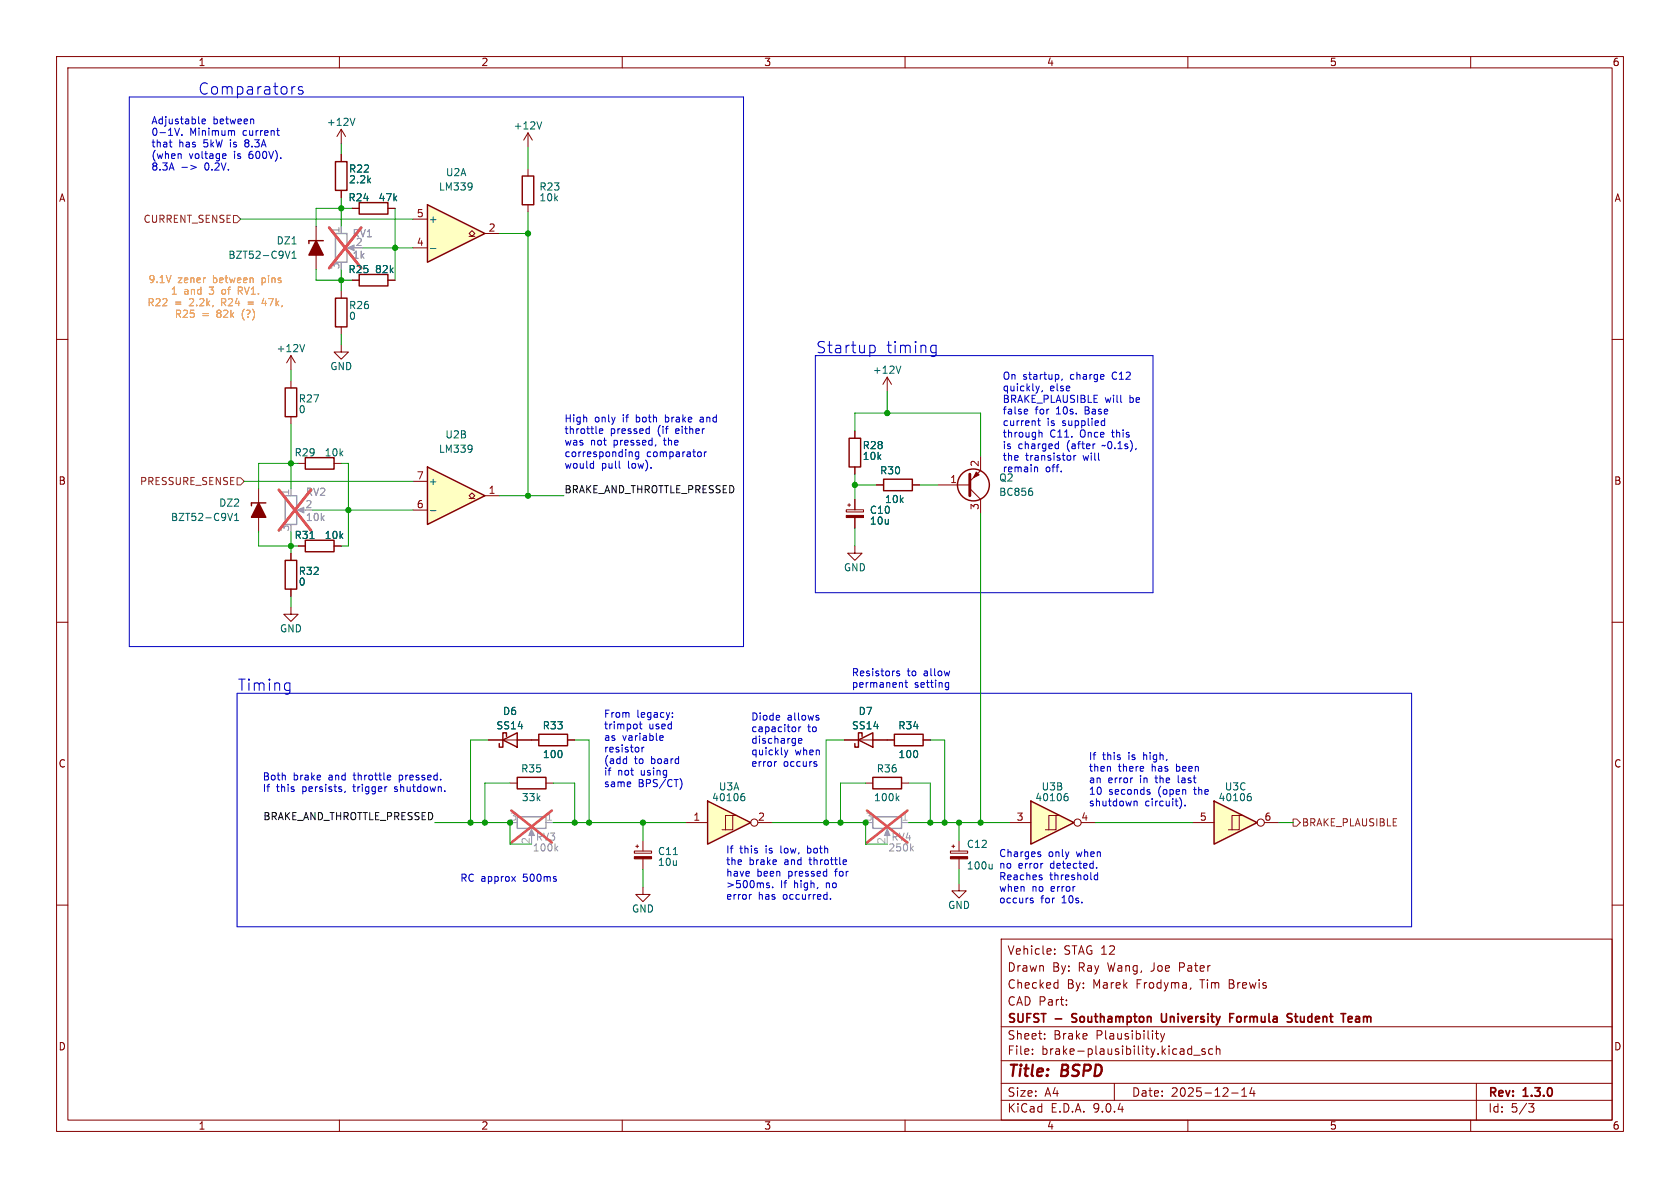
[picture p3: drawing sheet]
<svg xmlns="http://www.w3.org/2000/svg" width="297mm" height="210mm" viewBox="0 0 297 210" stroke-linecap="round" stroke-linejoin="round" font-family="sans-serif">
<g fill="none" stroke="#840000" stroke-width=".18">
<path d="M10 10h277v190h-277zM12 12h273v186h-273zM60 10v2M110 10v2M160 10v2M210 10v2M260 10v2M60.3 22.9l-.7 1.2M60.3 22.9l.8 1.2M60.3 22.9v2.5M62.2 36.8h1.3M68.6 36.8h1.2"/>
<path d="M93.3 29.8v1.3M93.3 36.2v1.3M62.2 49.5h1.3M68.6 49.5h1.2M10 60h2M285 60h2M10 110h2M285 110h2M10 160h2M177 166h108v32h-108zM186.5 168.6v.1M186.5 167.8v.1"/>
<path d="M186.6 173.7l.4 .1M187 173.2v1.5M187 174.6l-.4 .1M188.5 177.6v.1M188.5 176.8v.1M210.5 174.6l-.1 .3M285 160h2M60 198v2M110 198v2M160 198v2M177 194.5h108M177 191.5h108"/>
<path d="M177 187.5h108M177 181.5h108M182.5 186.3v.1M182.5 185.5v.1M184.7 183.6v.1M184.7 182.8v.1M197 191.5v3M204.2 182.7h.6M204.5 182.2v1.3l.3 .2M205.2 182.7l.3 1M205.5 183.7l-.1 .4-.2 .1M205.9 182.7l-.4 1"/>
<path d="M210 198v2M210.1 186.3h.6M210.1 185.5h.6M210.7 184.9v1.5M211 186.5h1.2M213 185.5l-.3-.1-.2 .2v.2l.5 .2v.3h-.5M214.4 185.5l-.4-.1-.3 .3v.4l.1 .2h.6M215 185.5l.2-.1 .4 .1 .1 .9M215 184.9v1.5M217.7 193.2h1.2M219.5 193.8h.9M219.5 192.7l.5-.4v1.5"/>
<path d="M221.3 192.2l-.3 1.1h.9M221.7 192.8v1M260 198v2M261 191.5v6.5M270.2 195.1h1l-.5 .6 .4 .1 .1 .5-.3 .3h-.4"/>
</g>
<path d="M189.6 179.3v.5M205.3 179.2l.1 1.3 .2 .2 .5-.1M217.4 179.9h.5M218.1 179.2h-.7v1.5M218.7 179.8v.7M227.8 179.2l.6 .1M228.1 180l.3 .3-.1 .2-.2 .2M228.8 179.7h.6M229.1 179.2v1.3l.3 .2M238.4 179.8l.4-.1 .3 .3-.8 .2M189.5 180.6l.2 .1M238.4 180.6h.6" fill="none" stroke="#840000" stroke-width=".3"/>
<path d="M62.7 20.9l-.4 1.3" fill="none" stroke="#006464" stroke-width=".18"/>
<path d="M63.5 35.8h5.1v2h-5.1zM92.3 31.1h2.1v5.1h-2.1zM63.5 48.5h5.1v2h-5.1z" fill="none" stroke="#840000" stroke-width=".25"/>
<path d="M59.3 41.3h2v5.1h-2z" fill="none" stroke="#a1a1a1" stroke-width=".25"/>
<path d="M61.5 43.8l1.1-.5v1z" fill="#a1a1a1" stroke="#a1a1a1" stroke-width=".18"/>
<path d="M60.3 40v1.3M61.8 43.8h1.1" fill="none" stroke="#a1a1a1" stroke-width=".18"/>
<path d="M58.2 40.2l5.7 7.2M63.9 40.2l-5.7 7.2" fill="none" stroke="#e65255" stroke-width=".46"/>
<path d="M75.6 36.2l10.1 5.1-10.1 5.1z" fill="#ffffc2"/>
<path d="M75.6 36.2l10.1 5.1-10.1 5.1z" fill="none" stroke="#840000" stroke-width=".25"/>
<path d="M73 38.7h2.6M73 43.8h2.6M82.9 41.8h.5l-.5-.5 .5-.5 .5 .5-.5 .5h.5M85.7 41.3h2.6" fill="none" stroke="#840000" stroke-width=".18"/>
<path d="M83.4 32.5v.8M83.5 32.9l-.1 .1M76.1 43.9h1" fill="none" stroke="#006464" stroke-width=".18"/>
<path d="M75.6 82.6l10.1 5-10.1 5.1z" fill="#ffffc2"/>
<path d="M150.1 77.5h2v5.1h-2zM75.6 82.6l10.1 5-10.1 5.1zM156.2 84.7h5.1v2h-5.1zM88.9 130.8l2.5-1.3v2.6zM89.5 130.2v-.7h-.6v2.6h-.6v-.7M91.4 137.4h5.1v2h-5.1zM95.2 129.8h5.1v2h-5.1z" fill="none" stroke="#840000" stroke-width=".25"/>
<g fill="none" stroke="#840000" stroke-width=".18">
<path d="M151.1 76.2v1.3M156.8 66.7l-.7 1.2M156.8 66.7l.8 1.2M156.8 66.7v2.5M73 85.1h2.6M73 90.2h2.6M82.9 88.1h.5l-.5-.5 .5-.5 .5 .5-.5 .5h.5M85.7 87.6h2.6M149.6 90.1h3.1v.4h-3.1zM149.9 89.3h.5M150.1 89v.5M151.1 82.6v1.2"/>
<path d="M151.1 88.3v1.8M151.1 91.5v1.8M154.9 85.7h1.3M161.3 85.7h1.3M51.4 107.3v1.3h1.3l-1.3 1.3-1.2-1.3h1.2M86.4 130.8h8.8M90.2 138.4h1.2M96.5 138.4h1.3M100.3 130.8h1.3M112.1 150.4h3.1v.4h-3.1zM112.4 149.6h.5M112.6 149.4v.5"/>
<path d="M113.7 148.6v1.8M113.7 151.8v1.9M169.5 156.2v1.3h1.3l-1.3 1.3-1.2-1.3h1.2"/>
</g>
<path d="M83.4 78.8v.9M83.5 79.2l-.1 .1M159.3 64.7l-.5 1.3M76.1 90.3h1M119 151.1h.8" fill="none" stroke="#006464" stroke-width=".18"/>
<path d="M91.4 144.4h5.1v2h-5.1z" fill="none" stroke="#a1a1a1" stroke-width=".25"/>
<path d="M94 146.6l.5 1.1h-1z" fill="#a1a1a1" stroke="#a1a1a1" stroke-width=".18"/>
<path d="M94 146.9v1.1M96.5 145.4h1.3" fill="none" stroke="#a1a1a1" stroke-width=".18"/>
<path d="M98.2 150l.4 .4M98.6 149.6l-.5 .5" fill="none" stroke="#989898" stroke-width=".18"/>
<path d="M90.4 143.3l7.2 5.6M97.6 143.3l-7.2 5.6" fill="none" stroke="#e65255" stroke-width=".46"/>
<g fill="#840000" stroke="#840000" stroke-width=".18">
<path d="M149.6 91.1h3.1v.4h-3.1z"/>
<path d="M112.1 151.4h3.1v.4h-3.1z"/>
</g>
<path d="M125.1 141.6l7.6 3.8-7.6 3.8z" fill="#ffffc2"/>
<path d="M125.1 141.6l7.6 3.8-7.6 3.8z" fill="none" stroke="#840000" stroke-width=".25"/>
<g fill="none" stroke="#840000" stroke-width=".18">
<path d="M113.7 156.8v1.3h1.2l-1.2 1.3-1.3-1.3h1.3M121.3 145.4h3.8M129.5 144.1h-1.2v2.6M130.2 144.1h-.7v2.6h-1.9M134 145.4h2.5"/>
<circle cx="133.3" cy="145.4" r=".63"/>
</g>
<path d="M131.2 140.8h.2l.3 .2-.1 .4-.4 .1M131.6 140.3h-.4" fill="none" stroke="#006464" stroke-width=".18"/>
<path d="M214.6 141.6l7.6 3.8-7.6 3.8z" fill="#ffffc2"/>
<g fill="none" stroke="#840000" stroke-width=".25">
<path d="M59.3 28.6h2v5.1h-2zM151.8 130.8l2.5-1.3v2.6zM152.4 130.2v-.7h-.6v2.6h-.7v-.7M154.3 137.4h5.1v2h-5.1zM158.1 129.8h5.1v2h-5.1zM214.6 141.6l7.6 3.8-7.6 3.8z"/>
<circle cx="172.1" cy="85.7" r="2.82"/>
</g>
<g fill="none" stroke="#840000" stroke-width=".18">
<path d="M60.3 27.3v1.3M60.3 33.7v1.2M93.3 23.5l-.7 1.3M93.3 23.5l.8 1.3M93.3 23.5v2.5M151.1 96.5v1.3h1.3l-1.3 1.3-1.2-1.3h1.2M165.7 85.7h5.7M171.4 86.4l2 1.9v2.5M173.4 80.6v2.6l-2 1.9M149.2 130.8h8.9M153 138.4h1.3M159.4 138.4h1.3"/>
<path d="M163.2 130.8h1.3M168 150.4h3.1v.4h-3.1zM168.3 149.6h.5M168.5 149.4v.5M169.5 148.6v1.8M169.5 151.8v1.9M210.8 145.4h3.8M219.1 144.1h-1.3v2.6M219.7 144.1h-.6v2.6h-1.9M223.5 145.4h2.6"/>
<circle cx="222.9" cy="145.4" r=".63"/>
</g>
<path d="M95.8 21.5l-.5 1.3M182.4 86.8l.2 .2-.2 .5M158.6 141.1l.3 .4M158.9 140.7l-.5 .5M175.4 152.8v.8M175.4 153.5l-.2 .1M220.7 140.8h.3l.2 .2v.4l-.5 .1M221.1 140.3h-.4" fill="none" stroke="#006464" stroke-width=".18"/>
<path d="M171.4 83.8v3.8" fill="none" stroke="#840000" stroke-width=".51"/>
<g fill="#840000" stroke="#840000" stroke-width=".18">
<path d="M172.6 83.4l.5 .5-1 .6z"/>
<path d="M168 151.4h3.1v.4h-3.1z"/>
</g>
<path d="M154.3 144.4h5.1v2h-5.1z" fill="none" stroke="#a1a1a1" stroke-width=".25"/>
<path d="M156.8 146.6l.6 1.1h-1.1z" fill="#a1a1a1" stroke="#a1a1a1" stroke-width=".18"/>
<path d="M156.8 146.9v1.1M159.4 145.4h1.3" fill="none" stroke="#a1a1a1" stroke-width=".18"/>
<path d="M161.1 150l.4 .4M161.5 149.6l-.5 .5" fill="none" stroke="#989898" stroke-width=".18"/>
<path d="M153.3 143.3l7.1 5.6M160.4 143.3l-7.1 5.6" fill="none" stroke="#e65255" stroke-width=".46"/>
<path d="M182.2 141.6l7.7 3.8-7.7 3.8z" fill="#ffffc2"/>
<path d="M57.1 42.5h-2.5v.6M59.3 52.7h2v5.1h-2zM50.4 68.6h2.1v5.1h-2.1zM47 88.9h-2.6v.5M50.4 99.1h2.1v5h-2.1zM54 95.5h5.1v2h-5.1zM54 80.9h5.1v2h-5.1zM182.2 141.6l7.7 3.8-7.7 3.8z" fill="none" stroke="#840000" stroke-width=".25"/>
<g fill="none" stroke="#840000" stroke-width=".18">
<path d="M60.3 27.3v1.3M60.3 33.7v1.2M62.2 36.8h1.3M68.6 36.8h1.2M55.9 40v7.6M60.3 51.4v1.3M60.3 57.8v1.3M62.2 49.5h1.3M68.6 49.5h1.2M51.4 62.9v2.5M51.4 67.3v1.3M51.4 73.7v1.2"/>
<path d="M51.4 62.9l-.7 1.2M51.4 62.9l.8 1.2M60.3 61v1.2h1.3l-1.3 1.3-1.2-1.3h1.2M151.1 76.2v1.3M45.7 86.4v7.6M51.4 97.8v1.3M52.7 96.5h1.3M52.7 81.9h1.3M59.1 96.5h1.2M59.1 81.9h1.2M151.1 82.6v1.2M151.1 88.3v1.8"/>
<path d="M151.1 91.5v1.8M154.9 85.7h1.3M161.3 85.7h1.3M51.4 104.1v1.3M86.4 130.8h2.5M91.4 130.8h3.8M100.3 130.8h1.3M149.2 130.8h2.6M154.3 130.8h3.8M163.2 130.8h1.3M178.4 145.4h3.8M186.7 144.1h-1.3v2.6"/>
<path d="M187.3 144.1h-.6v2.6h-1.9M191.1 145.4h2.6"/>
<circle cx="190.5" cy="145.4" r=".63"/>
</g>
<path d="M51.3 44.4l-.5 1.3M51.6 45.7h.8M51.6 44.8l.4-.4v1.3M53.9 60.9l-.5 1.3M41.1 90.7l-.4 1.3M41.5 92h.7M41.5 91.1l.3-.4v1.3M54.8 95.2h.7M188.4 140.8h.2l.2 .2v.4l-.4 .1M188.7 140.3h-.3" fill="none" stroke="#006464" stroke-width=".18"/>
<g fill="#840000" stroke="#840000" stroke-width=".25">
<path d="M55.9 42.5l1.2 2.6h-2.5z"/>
<path d="M45.7 88.9l1.3 2.5h-2.6z"/>
</g>
<path d="M50.4 87.6h2.1v5.1h-2.1z" fill="none" stroke="#a1a1a1" stroke-width=".25"/>
<path d="M52.6 90.2l1.1-.5v1z" fill="#a1a1a1" stroke="#a1a1a1" stroke-width=".18"/>
<path d="M60.3 40v1.3M51.4 86.4v1.2M53 90.2h1" fill="none" stroke="#a1a1a1" stroke-width=".18"/>
<path d="M58.2 40.2l5.7 7.2M63.9 40.2l-5.7 7.2M49.3 86.6l5.7 7.2M55 86.6l-5.7 7.2" fill="none" stroke="#e65255" stroke-width=".46"/>
<path d="M41.3 38.1h.6l.6 .6-.6 .7h-.6zM41.9 84.5h.6l.7 .6-.7 .6h-.6zM228.6 144.8h.6l.7 .6-.7 .7h-.6z" fill="none" stroke="#725600" stroke-width=".18"/>
<g fill="none" stroke="#0000c2" stroke-width=".18">
<path d="M22.9 17.1h108.5v97.2h-108.5zM52.2 15.3l-.4 .1M53.5 15.4l-.5-.1-.3 .3 .1 .3 .7 .2 .1 .2-.1 .2-.2 .1-.6-.1M29.9 25.1h.5M30.2 25.9l.2 .1M31.7 22.7l-.4 1.2M32 27.2v.8M32.2 23.8v.1M32.2 29.6h.9M33.7 29.2l1 .4-1 .3M35.7 21.5l.6-.2v-.2l-.4-.1-.2 .2 .1 .6h.5M39.5 27.2h.4l.1 .3-.7 .1"/>
<path d="M39.9 28h-.4M41.1 23.1l.4 .2v.6M44.8 21.1l.1 .8M48.9 23.1h.5M49.1 23.8l.3 .1M106 76.2l.6-.1-.1-.2-.4-.1-.1 .2v.6h.5M111.4 79.9l.4 .2v.6M112.9 79.9h-.3l-.3 .2 .1 .6h.5M112.9 79.9v1.1M114.7 75.8l.1 .1M114.8 75.4v1.2M114.8 76.6h-.1"/>
<path d="M115.9 78.6l-.1 .3M123.7 79.9l.3 .2v.4l-.3 .2M123.9 73.7l-.1 .1M123.9 74.1l-.2 .2 .2 .3M124.5 79.9v.8M124.9 79.9l-.4 .2M144.1 62.9h59.7v41.9h-59.7zM154 61h.3l.4 .4-.1 .8-.3 .2h-.3M164.7 61.1l.2-.1 .6 .1M164.7 62.3l.2 .1 .6-.1M165.5 61v1.6a.54 .54 0 0 1-.7 .4M181.3 72.3l.3 .1 .1 .2-.6 .2"/>
<path d="M181.6 73.1l-.3 .1M183.4 74.4h.5M183.6 74v1l.3 .2M183.7 76v1.3M183.7 76.5l.2-.1 .3 .1v.8M183.7 68.2l-.3 .9M184.3 69l-.1 .3M186.8 78.5h.3M187.1 66.3v.6M187.1 79.3h-.3M187.1 78v1.3M187.8 67l-.1 .2"/>
<path d="M193.6 78.5h-.2M194.9 74.4h.4M195.3 75.2h-.4M195.3 74v1.2M198.2 71.1h.1M104.8 81.9l.1 .1M104.9 81.5v1.3M104.9 82.7l-.1 .1M109.5 82.7l.2 .1M183.1 82.6l.3 .1v.7M189.2 80.6l.1 .2-.1 .5M189.8 80.5v.9"/>
<path d="M190.2 80.5l-.4 .3M159 118.7l-.3-.1-.2 .2 .1 .2 .4 .1v.3h-.5M41.9 122.6h207.7v41.2h-207.7zM51.1 120.7l.1 .1M51.2 120.7v1.6l-.1 .3M51.2 122l-.1 .1M61 139.9l-.1 .2M68.3 139.1h.1M68.6 137l.4 .1 .1 .2-.6 .2M69 137.8l-.4 .1M110.7 134.1l.1 .1M110.8 133.7v1.3"/>
<path d="M110.8 134.9l-.1 .1M113.2 127.6v1.1l.3 .1M113.5 132.1v.8M113.9 132.1l-.4 .2M116.7 130.8h.5M116.7 130.1l.4-.1 .1 .3-.6 .2M118.9 126.7v.1M118.9 126v.1M120.3 137.7a1.49 1.49 0 0 1 0 1.8M137.3 134.6l-.3 .1M138.7 132.6l.3 .8M139 133.4l-.3 .5"/>
<path d="M139.3 132.6l-.3 .8M140.4 128.5l.3 .2v.4l-.3 .2M141.2 131l.6-.2-.1-.2-.4-.1-.1 .2v.6h.5M141.2 128.5v.8M141.6 128.5l-.4 .2M144.2 135.1l.2 .1-.2 .3M144.2 134.6l.2 .1M144.6 126.9l.2 .2-.2 .2M144.6 126.5h.1M159.5 120.7v.8M160 120.7h.5M160.2 120.2v1.1l.3 .2"/>
<path d="M167.3 120.7h.4M167.7 121.4l-.4 .1M167.7 120.7v1l-.1 .2h-.3M200.1 137.5h.1M203 140l.3 .1v.1l-.2 .2h-.2M203 139.6h.3M90.5 154.9l.6 .9M91.1 154.9l-.6 .9M132.8 158.1l-.2 .1M135.6 156.4l.4 .2 .1 .1-.2 .2h-.4M135.6 156.1h.4M136.6 156.8v.1"/>
<path d="M146.8 158.9v.1M149.2 152l.4 .1 .1 .2-.6 .1M149.6 152.8h-.4M182.2 159.1l.5 .3-.1 .1-.3 .1M182.2 158.8h.4M183.6 151l.3 .1 .1 .1-.2 .2h-.2M183.6 150.6h.3M183.9 155.1l.3 .1 .1 .1-.2 .2h-.3M183.9 154.7h.3M184.2 152.6h.2M193.9 153.4v.1M194 154.7h-.3l-.3 .2 .2 .6h.4"/>
<path d="M194 154.2v1.3M200.5 141.6v.9M200.5 141.7l.2-.1 .3 .1v.8M208.8 141.6v.8l-.3 .5M209.5 142.3v.2"/>
</g>
<g fill="none" stroke="#009600" stroke-width=".18">
<path d="M42.5 38.7h30.5M60.3 25.4v1.9M60.3 34.9v5.1M62.2 36.8h-6.3v3.2M69.8 36.8v12.7M93.3 26v3.8M93.3 37.5v50.1M55.9 47.6v1.9h6.3M60.3 47.6v3.8M60.3 59.1v1.9M64.1 43.8h8.9M88.3 41.3h5"/>
<path d="M51.4 65.4v1.9M51.4 74.9v11.5M151.1 76.2v-3.2h22.3v7.6M156.8 69.2v3.8M43.2 85.1h29.8M45.7 94v2.5h7M51.4 94v3.8M52.7 81.9h-7v4.5M55.2 90.2h17.8M60.3 81.9h1.3v14.6h-1.3M88.3 87.6h11.4M151.1 83.8v4.5"/>
<path d="M151.1 93.3v3.2M151.1 85.7h3.8M162.6 85.7h3.1M173.4 90.8v54.6M51.4 105.4v1.9M86.4 130.8h-3.2v14.6M90.2 138.4h-4.5v7M97.8 138.4h3.8v7M101.6 130.8h2.5v14.6M149.2 130.8h-3.2v14.6M153 138.4h-4.4v7M160.7 138.4h3.8v7"/>
<path d="M164.5 130.8h2.5v14.6M76.8 145.4h13.4v3.8h3.8M97.8 145.4h23.5M113.7 145.4v3.2M113.7 153.7v3.1M136.5 145.4h16.5v3.8h3.8M160.7 145.4h17.7M169.5 145.4v3.2M169.5 153.7v2.5M193.7 145.4h17.1M226.1 145.4h2.5"/>
</g>
<path d="M46.6 52.7l-.3 .9h.8" fill="none" stroke="#f90" stroke-width=".18"/>
<g fill="#009600" stroke="#009600" stroke-width=".18">
<circle cx="146" cy="145.4" r=".46"/>
<circle cx="153" cy="145.4" r=".46"/>
<circle cx="148.6" cy="145.4" r=".46"/>
<circle cx="101.6" cy="145.4" r=".46"/>
<circle cx="113.7" cy="145.4" r=".46"/>
<circle cx="104.1" cy="145.4" r=".46"/>
<circle cx="90.2" cy="145.4" r=".46"/>
<circle cx="83.2" cy="145.4" r=".46"/>
<circle cx="51.4" cy="96.5" r=".46"/>
<circle cx="93.3" cy="87.6" r=".46"/>
<circle cx="61.6" cy="90.2" r=".46"/>
<circle cx="85.7" cy="145.4" r=".46"/>
<circle cx="51.4" cy="81.9" r=".46"/>
<circle cx="60.3" cy="36.8" r=".46"/>
<circle cx="167" cy="145.4" r=".46"/>
<circle cx="169.5" cy="145.4" r=".46"/>
<circle cx="164.5" cy="145.4" r=".46"/>
<circle cx="173.4" cy="145.4" r=".46"/>
<circle cx="156.8" cy="73" r=".46"/>
<circle cx="151.1" cy="85.7" r=".46"/>
<circle cx="60.3" cy="49.5" r=".46"/>
<circle cx="69.8" cy="43.8" r=".46"/>
<circle cx="93.3" cy="41.3" r=".46"/>
</g>
<g font-size="2.8" fill="#0000c2">
<text x="34.9" y="16.9">Comparators</text>
<text x="144.1" y="62.6">Startup</text>
<text x="156.6" y="62.6">timing</text>
<text x="41.9" y="122.3">Timing</text>
</g>
<g font-size="2.8" fill="#840000">
<text x="178" y="190.9">Title:</text>
<text x="187.7" y="190.9">BSPD</text>
</g>
<g font-size="2.1" fill="#840000">
<text x="178" y="172">Drawn</text>
<text x="178" y="169">Vehicle:</text>
<text x="186" y="172">By:</text>
<text x="188" y="169">STAG 12</text>
<text x="190.7" y="172">Ray</text>
<text x="196" y="172">Wang,</text>
<text x="203.8" y="172">Joe</text>
<text x="208.9" y="172">Pater</text>
<text x="178" y="178">CAD Part:</text>
<text x="178" y="175">Checked</text>
<text x="188.6" y="175">By:</text>
<text x="193.2" y="175">Marek</text>
<text x="201" y="175">Frodyma,</text>
<text x="212.5" y="175">Tim</text>
<text x="217.6" y="175">Brewis</text>
<text x="178" y="184">Sheet:</text>
<text x="178" y="181.2">SUFST</text>
<text x="186.2" y="184">Brake</text>
<text x="186.6" y="181.2">-</text>
<text x="190.2" y="181.2">Southampton</text>
<text x="193.8" y="184">Plausibility</text>
<text x="206.6" y="181.2">University</text>
<text x="219.3" y="181.2">Formula</text>
<text x="230.1" y="181.2">Student</text>
<text x="240.3" y="181.2">Team</text>
<text x="178" y="186.7">File:</text>
<text x="184.1" y="186.7">brake-plausibility.kicad_sch</text>
<text x="178" y="196.9">KiCad</text>
<text x="178" y="194.1">Size:</text>
<text x="184.7" y="194.1">A4</text>
<text x="185.7" y="196.9">E.D.A.</text>
<text x="193.3" y="196.9">9.0.4</text>
<text x="200" y="194.1">Date:</text>
<text x="207" y="194.1">2025-12-14</text>
<text x="263" y="194.3">Rev:</text>
<text x="263" y="196.9">Id:</text>
<text x="267.1" y="196.9">5/3</text>
<text x="269.4" y="194.3">1.3.0</text>
</g>
<g font-size="1.8" fill="#840000">
<text x="35" y="11.9">1</text>
<text x="85" y="11.9">2</text>
<text x="135" y="11.9">3</text>
<text x="185" y="11.9">4</text>
<text x="235" y="11.9">5</text>
<text x="285" y="11.9">6</text>
<text x="10.3" y="35.9">A</text>
<text x="285.3" y="35.9">A</text>
<text x="10.3" y="85.9">B</text>
<text x="285.3" y="85.9">B</text>
<text x="10.3" y="135.9">C</text>
<text x="285.3" y="135.9">C</text>
<text x="10.3" y="185.9">D</text>
<text x="285.3" y="185.9">D</text>
<text x="35" y="199.9">1</text>
<text x="85" y="199.9">2</text>
<text x="135" y="199.9">3</text>
<text x="185" y="199.9">4</text>
<text x="235" y="199.9">5</text>
<text x="285" y="199.9">6</text>
</g>
<g font-size="1.8" fill="#0000c2">
<text x="26.7" y="22.1">Adjustable</text>
<text x="37.6" y="22.1">between</text>
<text x="26.7" y="24.1">0-1V.</text>
<text x="26.7" y="26.1">that</text>
<text x="26.7" y="28.2">(when</text>
<text x="31.6" y="26.1">has</text>
<text x="33.4" y="28.2">voltage</text>
<text x="33.5" y="24.1">Minimum</text>
<text x="36.1" y="26.1">5kW</text>
<text x="40.9" y="26.1">is</text>
<text x="41.5" y="28.2">is</text>
<text x="43" y="24.1">current</text>
<text x="43.8" y="26.1">8.3A</text>
<text x="44.3" y="28.2">600V).</text>
<text x="26.7" y="30.2">8.3A</text>
<text x="36.3" y="30.2">0.2V.</text>
<text x="177.2" y="67.2">On</text>
<text x="177.2" y="69.3">quickly,</text>
<text x="177.2" y="71.3">BRAKE_PLAUSIBLE</text>
<text x="180.8" y="67.2">startup,</text>
<text x="185.6" y="69.3">else</text>
<text x="189.3" y="67.2">charge</text>
<text x="195.3" y="71.3">will</text>
<text x="196.9" y="67.2">C12</text>
<text x="199.8" y="71.3">be</text>
<text x="99.7" y="74.8">High</text>
<text x="99.7" y="76.8">throttle</text>
<text x="105.1" y="74.8">only</text>
<text x="107.9" y="76.8">pressed</text>
<text x="110.2" y="74.8">if</text>
<text x="112.7" y="74.8">both</text>
<text x="116.4" y="76.8">(if</text>
<text x="118" y="74.8">brake</text>
<text x="119.7" y="76.8">either</text>
<text x="124.4" y="74.8">and</text>
<text x="177.2" y="73.3">false</text>
<text x="177.2" y="75.4">current</text>
<text x="177.2" y="77.4">through</text>
<text x="183" y="73.3">for</text>
<text x="185.1" y="75.4">is</text>
<text x="185.6" y="77.4">C11.</text>
<text x="186.8" y="73.3">10s.</text>
<text x="187.9" y="75.4">supplied</text>
<text x="191.1" y="77.4">Once</text>
<text x="192" y="73.3">Base</text>
<text x="196.9" y="77.4">this</text>
<text x="99.7" y="78.8">was</text>
<text x="99.7" y="80.9">corresponding</text>
<text x="99.7" y="82.9">would</text>
<text x="104.4" y="78.8">not</text>
<text x="106.3" y="82.9">pull</text>
<text x="108.6" y="78.8">pressed,</text>
<text x="111.1" y="82.9">low).</text>
<text x="114.3" y="80.9">comparator</text>
<text x="117.7" y="78.8">the</text>
<text x="177.2" y="79.5">is</text>
<text x="177.2" y="81.5">the</text>
<text x="177.2" y="83.6">remain</text>
<text x="180" y="79.5">charged</text>
<text x="181.3" y="81.5">transistor</text>
<text x="184.8" y="83.6">off.</text>
<text x="188.7" y="79.5">(after</text>
<text x="191.6" y="81.5">will</text>
<text x="195.2" y="79.5">~0.1s),</text>
<text x="176.5" y="85.3">Q2</text>
<text x="150.5" y="119.6">Resistors</text>
<text x="160.4" y="119.6">to</text>
<text x="163.4" y="119.6">allow</text>
<text x="150.5" y="121.7">permanent</text>
<text x="161.6" y="121.7">setting</text>
<text x="106.7" y="127.2">From</text>
<text x="106.7" y="129.3">trimpot</text>
<text x="106.7" y="131.3">as</text>
<text x="110" y="131.3">variable</text>
<text x="112.6" y="127.2">legacy:</text>
<text x="114.7" y="129.3">used</text>
<text x="132.7" y="127.5">Diode</text>
<text x="132.7" y="129.5">capacitor</text>
<text x="132.7" y="131.6">discharge</text>
<text x="139.1" y="127.5">allows</text>
<text x="142.8" y="129.5">to</text>
<text x="106.7" y="133.3">resistor</text>
<text x="106.7" y="135.4">(add</text>
<text x="106.7" y="137.4">if</text>
<text x="109.2" y="137.4">not</text>
<text x="112.1" y="135.4">to</text>
<text x="113.4" y="137.4">using</text>
<text x="115.2" y="135.4">board</text>
<text x="132.7" y="133.6">quickly</text>
<text x="132.7" y="135.6">error</text>
<text x="138.5" y="135.6">occurs</text>
<text x="140.5" y="133.6">when</text>
<text x="192.4" y="134.4">If</text>
<text x="192.4" y="136.5">then</text>
<text x="194.9" y="134.4">this</text>
<text x="197.7" y="136.5">there</text>
<text x="199.6" y="134.4">is</text>
<text x="202.4" y="134.4">high,</text>
<text x="203.7" y="136.5">has</text>
<text x="208.2" y="136.5">been</text>
<text x="46.4" y="138">Both</text>
<text x="46.4" y="140.1">If</text>
<text x="48.9" y="140.1">this</text>
<text x="51.8" y="138">brake</text>
<text x="53.5" y="140.1">persists,</text>
<text x="58.2" y="138">and</text>
<text x="62.7" y="140.1">trigger</text>
<text x="62.8" y="138">throttle</text>
<text x="70.2" y="140.1">shutdown.</text>
<text x="71" y="138">pressed.</text>
<text x="106.7" y="139.5">same</text>
<text x="112.8" y="139.5">BPS/CT)</text>
<text x="192.4" y="138.5">an</text>
<text x="192.4" y="140.6">10</text>
<text x="192.4" y="142.6">shutdown</text>
<text x="195.9" y="138.5">error</text>
<text x="196" y="140.6">seconds</text>
<text x="201.6" y="138.5">in</text>
<text x="202.4" y="142.6">circuit).</text>
<text x="204.6" y="138.5">the</text>
<text x="204.8" y="140.6">(open</text>
<text x="208.7" y="138.5">last</text>
<text x="211.4" y="140.6">the</text>
<text x="81.3" y="156">RC approx</text>
<text x="92.6" y="156">500ms</text>
<text x="128.3" y="151">If</text>
<text x="128.3" y="153">the</text>
<text x="128.3" y="155">have</text>
<text x="130.8" y="151">this</text>
<text x="132.4" y="153">brake</text>
<text x="133.8" y="155">been</text>
<text x="135.4" y="151">is</text>
<text x="138.3" y="151">low,</text>
<text x="138.8" y="153">and</text>
<text x="139.4" y="155">pressed</text>
<text x="143.2" y="151">both</text>
<text x="143.4" y="153">throttle</text>
<text x="147.9" y="155">for</text>
<text x="176.5" y="151.6">Charges</text>
<text x="176.5" y="153.6">no</text>
<text x="176.5" y="155.7">Reaches</text>
<text x="180" y="153.6">error</text>
<text x="185.3" y="151.6">only</text>
<text x="185.6" y="155.7">threshold</text>
<text x="185.8" y="153.6">detected.</text>
<text x="190.4" y="151.6">when</text>
<text x="128.3" y="157.1">&gt;500ms.</text>
<text x="128.3" y="159.1">error</text>
<text x="134" y="159.1">has</text>
<text x="138" y="157.1">If</text>
<text x="138.5" y="159.1">occurred.</text>
<text x="140.5" y="157.1">high,</text>
<text x="146.3" y="157.1">no</text>
<text x="176.5" y="157.7">when</text>
<text x="176.5" y="159.8">occurs</text>
<text x="182.4" y="157.7">no</text>
<text x="184" y="159.8">for</text>
<text x="185.9" y="157.7">error</text>
<text x="187.8" y="159.8">10s.</text>
</g>
<g font-size="1.8" fill="#006464">
<text x="57.7" y="22.5">+12V</text>
<text x="90.7" y="23.1">+12V</text>
<text x="61.5" y="35.8">R24</text>
<text x="61.6" y="32.6">2.2k</text>
<text x="61.6" y="30.7">R22</text>
<text x="66.8" y="35.8">47k</text>
<text x="77.5" y="33.9">LM339</text>
<text x="78.7" y="31.3">U2A</text>
<text x="95.3" y="35.8">10k</text>
<text x="95.3" y="33.9">R23</text>
<text x="75.7" y="39.6">+</text>
<text x="40.3" y="45.9">BZT52-C9V1</text>
<text x="48.8" y="43.4">DZ1</text>
<text x="61.5" y="48.5">R25</text>
<text x="66.2" y="48.5">82k</text>
<text x="61.6" y="56.7">0</text>
<text x="61.6" y="54.8">R26</text>
<text x="48.8" y="62.5">+12V</text>
<text x="58.3" y="65.6">GND</text>
<text x="52.7" y="71.3">R27</text>
<text x="154.2" y="66.3">+12V</text>
<text x="52.7" y="73.3">0</text>
<text x="78.6" y="77.7">U2B</text>
<text x="52" y="80.9">R29</text>
<text x="57.3" y="80.9">10k</text>
<text x="77.5" y="80.2">LM339</text>
<text x="152.4" y="81.5">10k</text>
<text x="152.4" y="79.6">R28</text>
<text x="38.6" y="89.8">DZ2</text>
<text x="75.7" y="86">+</text>
<text x="155.5" y="84">R30</text>
<text x="156.4" y="89.1">10k</text>
<text x="176.5" y="87.9">BC856</text>
<text x="30.1" y="92.3">BZT52-C9V1</text>
<text x="52" y="95.5">R31</text>
<text x="57.3" y="95.5">10k</text>
<text x="153.7" y="91">C10</text>
<text x="153.7" y="92.9">10u</text>
<text x="52.7" y="101.8">R32</text>
<text x="149.1" y="101.2">GND</text>
<text x="52.7" y="103.7">0</text>
<text x="49.4" y="112">GND</text>
<text x="87.6" y="129.1">SS14</text>
<text x="88.8" y="126.6">D6</text>
<text x="95.8" y="129.1">R33</text>
<text x="150.5" y="129.1">SS14</text>
<text x="151.7" y="126.6">D7</text>
<text x="158.7" y="129.1">R34</text>
<text x="92" y="136.8">R35</text>
<text x="95.9" y="134.2">100</text>
<text x="154.9" y="136.8">R36</text>
<text x="158.7" y="134.2">100</text>
<text x="92.2" y="141.8">33k</text>
<text x="125.8" y="141.8">40106</text>
<text x="127" y="139.9">U3A</text>
<text x="154.4" y="141.8">100k</text>
<text x="182.9" y="141.8">40106</text>
<text x="184" y="139.9">U3B</text>
<text x="215.3" y="141.8">40106</text>
<text x="216.4" y="139.9">U3C</text>
<text x="116.2" y="151.4">C11</text>
<text x="116.2" y="153.3">10u</text>
<text x="170.8" y="153.9">100u</text>
<text x="170.8" y="150.1">C12</text>
<text x="111.6" y="161.5">GND</text>
<text x="167.5" y="160.9">GND</text>
</g>
<g font-size="1.8" fill="#725600">
<text x="25.3" y="39.6">CURRENT_SENSE</text>
<text x="24.6" y="86">PRESSURE_SENSE</text>
<text x="230.1" y="146.3">BRAKE_PLAUSIBLE</text>
</g>
<g font-size="1.8" fill="#aaa">
<text x="60.1" y="41.3" transform="rotate(-90 60.1 41.3)">1</text>
<text x="60.1" y="47.7" transform="rotate(-90 60.1 47.7)">3</text>
<text x="62.8" y="43.6">2</text>
<text x="51.2" y="87.7" transform="rotate(-90 51.2 87.7)">1</text>
<text x="53.9" y="89.9">2</text>
<text x="51.2" y="94.1" transform="rotate(-90 51.2 94.1)">3</text>
<text x="90.1" y="145.2">3</text>
<text x="93.7" y="149.3" transform="rotate(-90 93.7 149.3)">2</text>
<text x="96.4" y="145.2">1</text>
<text x="153" y="145.2">3</text>
<text x="156.6" y="149.3" transform="rotate(-90 156.6 149.3)">2</text>
<text x="159.3" y="145.2">1</text>
</g>
<g font-size="1.8" fill="#a90000">
<text x="73.6" y="38.5">5</text>
<text x="86.3" y="41">2</text>
<text x="73.6" y="43.6">4</text>
<text x="173.1" y="82.6" transform="rotate(-90 173.1 82.6)">2</text>
<text x="73.6" y="84.8">7</text>
<text x="73.6" y="89.9">6</text>
<text x="86.3" y="87.4">1</text>
<text x="167.9" y="85.5">1</text>
<text x="173.1" y="90.2" transform="rotate(-90 173.1 90.2)">3</text>
<text x="122.5" y="145.2">1</text>
<text x="133.9" y="145.2">2</text>
<text x="179.6" y="145.2">3</text>
<text x="191.1" y="145.2">4</text>
<text x="212" y="145.2">5</text>
<text x="223.4" y="145.2">6</text>
</g>
<g font-size="1.8" fill="#989898">
<text x="62.2" y="42.1">RV1</text>
<text x="62.2" y="45.9">1k</text>
<text x="54" y="87.9">RV2</text>
<text x="54" y="92.3">10k</text>
<text x="94.6" y="148.8">RV3</text>
<text x="157.5" y="148.8">RV4</text>
<text x="94.1" y="150.7">100k</text>
<text x="157" y="150.7">250k</text>
</g>
<g font-size="1.8" fill="#f90">
<text x="26.1" y="50.3">9.1V</text>
<text x="30.1" y="52.3">1</text>
<text x="31.4" y="50.3">zener</text>
<text x="32.5" y="52.3">and</text>
<text x="37.1" y="52.3">3</text>
<text x="37.7" y="50.3">between</text>
<text x="39.5" y="52.3">of</text>
<text x="42.5" y="52.3">RV1.</text>
<text x="46.5" y="50.3">pins</text>
<text x="26" y="54.3">R22</text>
<text x="30.8" y="56.4">R25</text>
<text x="30.8" y="54.3">=</text>
<text x="33.6" y="54.3">2.2k,</text>
<text x="35.7" y="56.4">=</text>
<text x="38.4" y="56.4">82k</text>
<text x="39.4" y="54.3">R24</text>
<text x="43" y="56.4">(?)</text>
<text x="44.3" y="54.3">=</text>
<text x="47" y="54.3">47k,</text>
</g>
<g font-size="1.8" fill="#0f0f0f">
<text x="99.7" y="87.3">BRAKE_AND_THROTTLE_PRESSED</text>
<text x="46.5" y="145.1">BRAKE_AND_THROTTLE_PRESSED</text>
</g>
</svg>
